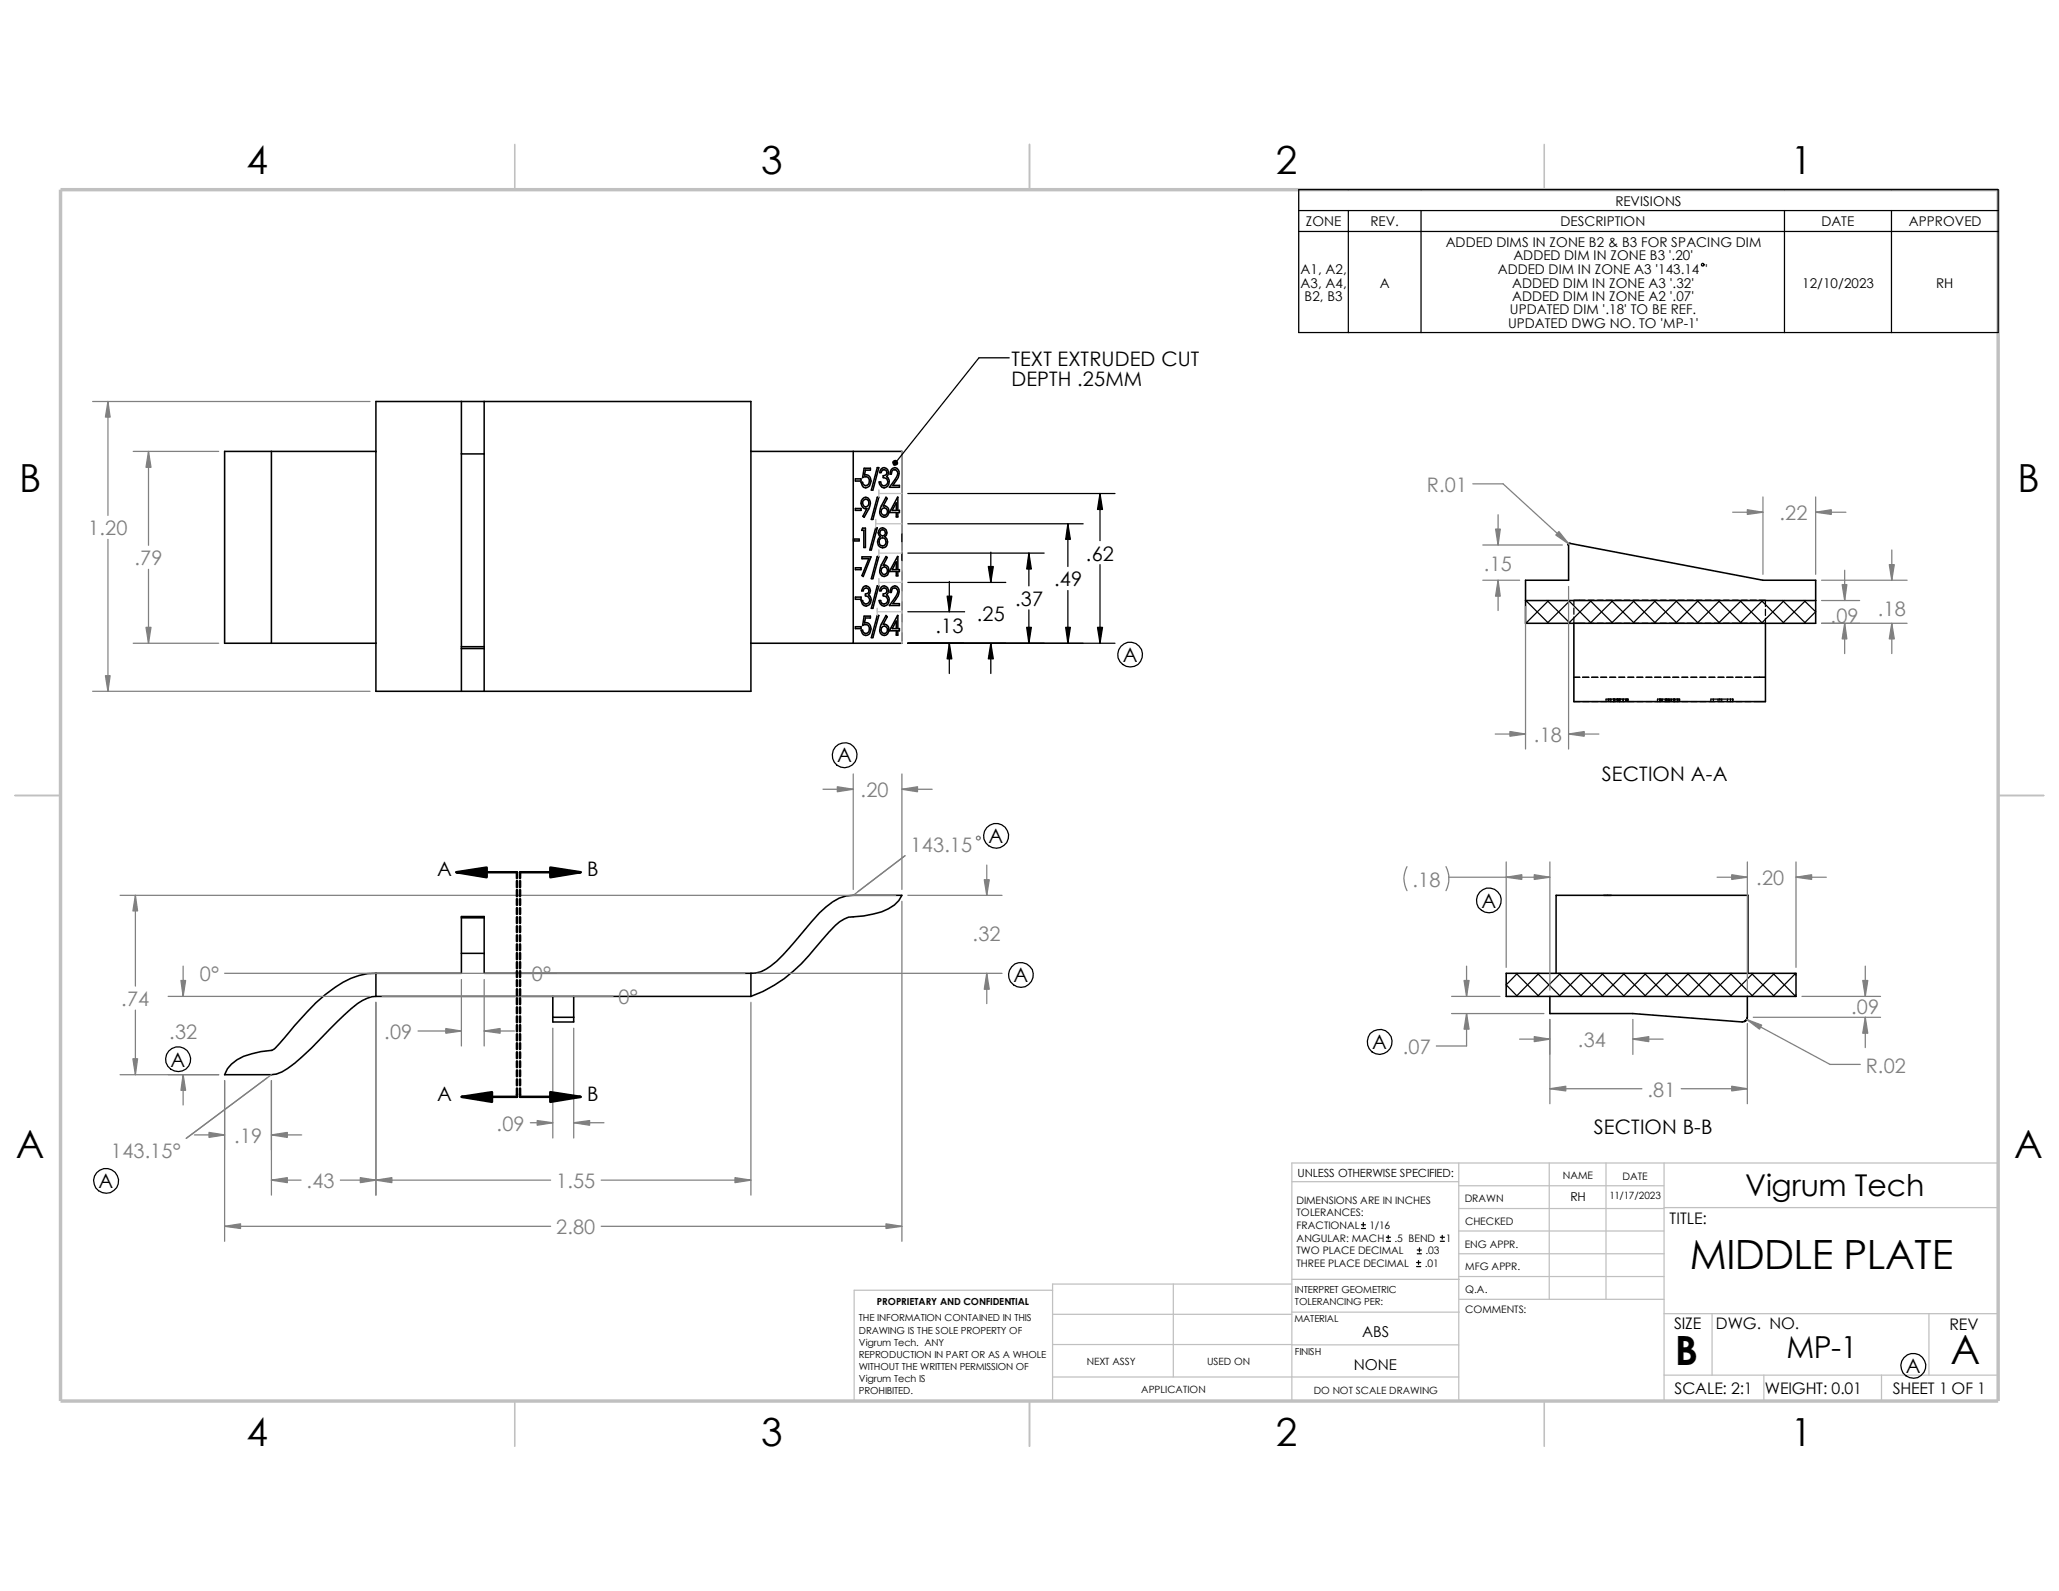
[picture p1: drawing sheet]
<svg xmlns="http://www.w3.org/2000/svg" width="279mm" height="216mm" viewBox="0 0 279 216" stroke-linecap="round" stroke-linejoin="round" font-family="sans-serif">
<g fill="none" stroke="#c0c0c0" stroke-width=".17">
<path d="M118.8 70.5v1.1M118.8 71.1h3.6M119.3 66.5v1M119.3 74.6v.9M119.3 78.5v1M119.3 79h3.1M119.3 75.1h3.1M119.3 67h3.1M122.4 61.3v11M122.4 73.6v1.3M122.4 76.2v11.1M119 82.5v1"/>
<path d="M119 83h3.4M198 157.8v32.3M210.2 157.8v18.5M217.9 157.8v18.5M225.8 157.8v32.3M271.1 157.8h-95.8v32.3M142.8 175.1h-26.9v15M142.8 178.4h32.5M159.2 174.2v12.7M175.3 178.1h22.7M175.3 173.6h22.7M175.3 174.2h-32.5v15.9"/>
<path d="M175.3 160.4h22.7M198 160.9h27.8M198 164h27.8M198 167h27.8M198 173.2h27.8M198 170.1h27.8M198 176.3h27.8M225.8 163.9h45.3M225.8 178.3h45.3M232.3 178.3v8.3M261.7 178.3v8.3M142.8 182.5h32.5"/>
<path d="M142.8 186.9h55.2M175.3 182.5h22.7M225.8 186.6h45.3M239.4 186.6v3.5M255.3 186.6v3.5"/>
</g>
<path d="M69.8 19.6v6.1M139.7 19.6v6.1M209.5 19.6v6.1M2 107.9h6.2M271.1 107.9h6.2M69.8 190.1v6.2M139.7 190.1v6.2M209.5 190.1v6.2" fill="none" stroke="#c0c0c0" stroke-width=".21"/>
<path d="M8.2 25.7h262.9v164.4h-262.9z" fill="none" stroke="#c0c0c0" stroke-width=".47"/>
<g fill="none" stroke="#000" stroke-width=".21">
<path d="M51 54.5h50.9v39.3h-50.9zM62.6 54.5v33.3M65.7 54.5v33.3M36.8 61.3h14.2M36.8 61.3h-6.3v26h6.3M36.8 61.3v26M62.6 61.6h3.1M101.9 61.3h13.9M115.8 61.3v26M115.8 61.3h6.6v26h-6.6M115.8 73.2h.8v.2h-.8zM116.1 77h.7v.3h-.7z"/>
<path d="M116.1 65h.7v.3h-.7zM116.1 69h.7v.3h-.7zM117 75.6h1.2l-1.1 2.6-.1-.1 .9-2.3h-.9zM117.1 67.7l.2-.2a.78 .78 0 0 1 .7 .4 .78 .78 0 0 1 0 .8l-.7 1.5-.2-.1 .5-1.1a.76 .76 0 0 1-.7-.4 .76 .76 0 0 1 .2-.9zM117.1 71.7h.3v2.6h-.2v-2.3h-.3zM117.1 79.7a.64 .64 0 0 1 .9 .1 .64 .64 0 0 1-.1 .9 .86 .86 0 0 1 .3 .9 .86 .86 0 0 1-.7 .7 .8 .8 0 0 1-.7-.8h.3a.51 .51 0 0 0 .7 .4 .51 .51 0 0 0 0-.9l-.4-.1v-.3a.4 .4 0 0 0 .5-.4 .4 .4 0 0 0-.6-.4l-.2 .4h-.2zM117.1 67.9a.47 .47 0 0 1 .7 0 .47 .47 0 0 1 0 .7 .46 .46 0 0 1-.6 0 .46 .46 0 0 1-.1-.7zM117.3 63.5h.8v.3h-.7l-.1 .7a.75 .75 0 0 1 .8 .3 .75 .75 0 0 1 0 .8 .61 .61 0 0 1-.4 .5 .61 .61 0 0 1-.7-.2l-.2-.5h.3a.45 .45 0 0 0 .3 .5 .45 .45 0 0 0 .5-.2 .68 .68 0 0 0-.2-1h-.2l-.4 .1zM118.8 71.6h.2l-.8 3h-.2zM119 75.5h.3l-.9 3h-.2zM119 63.5h.3l-.9 3h-.2zM119 67.5h.3l-.9 3h-.2z"/>
<path d="M119 79.5h.3l-.9 3h-.2zM119.4 71.8a.61 .61 0 0 1 .9 .1 .61 .61 0 0 1-.2 .9 .83 .83 0 0 1 .3 .9 .83 .83 0 0 1-.6 .6 .84 .84 0 0 1-.7-.6 .84 .84 0 0 1 .4-.9 .67 .67 0 0 1-.1-1zM119.5 73a.52 .52 0 0 1 .7 .6 .52 .52 0 0 1-.8 .4 .69 .69 0 0 1 .1-1zM119.6 79.7a.64 .64 0 0 1 .9 .1 .64 .64 0 0 1-.2 .9 .86 .86 0 0 1 .3 .9 .86 .86 0 0 1-.6 .7 .8 .8 0 0 1-.7-.8h.2a.51 .51 0 0 0 .8 .4 .51 .51 0 0 0 0-.9l-.5-.1v-.3a.41 .41 0 0 0 .6-.5 .41 .41 0 0 0-.7-.2l-.2 .3h-.1zM119.6 63.6a.64 .64 0 0 1 .9 .2 .64 .64 0 0 1-.2 .9 .86 .86 0 0 1 .3 .9 .86 .86 0 0 1-.6 .6 .89 .89 0 0 1-.7-.8h.2a.52 .52 0 0 0 .5 .5 .52 .52 0 0 0 .5-.5 .52 .52 0 0 0-.4-.5l-.3-.1v-.2a.41 .41 0 0 0 .6-.5 .41 .41 0 0 0-.7-.2l-.2 .2h-.1zM119.6 77.1a.48 .48 0 0 1 .8 .1 .48 .48 0 0 1-.2 .7 .49 .49 0 0 1-.6-.2 .49 .49 0 0 1 0-.6zM120.2 67.5l.2 .1-.6 1.1h.1a.77 .77 0 0 1 .8 .7 .77 .77 0 0 1-.7 .8 .91 .91 0 0 1-.4-1.5zM120.2 75.5l.2 .1-.6 1.1a.6 .6 0 0 1 .8 .7 .64 .64 0 0 1-.6 .8 .64 .64 0 0 1-.6-.8l.2-.7zM120.9 63.7l.3-.2a.68 .68 0 0 1 .7 .3 .68 .68 0 0 1 .1 .7l-.1 .3-.7 1.1h.8v.2h-1.3l.8-1 .3-.8a.43 .43 0 0 0-.2-.6 .43 .43 0 0 0-.6 .3l-.1 .3h-.1zM120.9 79.8l.3-.2a.68 .68 0 0 1 .7 .2 .68 .68 0 0 1 .1 .8l-.1 .3-.7 1h.8v.3h-1.3l.8-1.1 .3-.8a.43 .43 0 0 0-.2-.5 .43 .43 0 0 0-.6 .2l-.1 .4h-.1zM121.6 68.2v1.1h-.5zM121.6 76.2v1.1h-.5z"/>
<path d="M121.8 75.5v1.8h.2v.3h-.2v.5h-.2v-.5h-.9zM121.8 67.5v1.8h.2v.3h-.2v.5h-.2v-.5h-.9zM212.9 74v4.7h-5.9v5.9h39.4v-5.9h-7.2l-26.2-5h-.1l-.1 .3M36.8 87.3h14.2M62.6 87.8v.2M62.6 87.8h3.1M62.6 88h3.1M62.6 88v5.8M65.7 88v5.8M65.7 87.8v.2M101.9 87.3h13.9M116.1 85h.7v.3h-.7z"/>
<path d="M116.1 81h.7v.3h-.7zM117.3 83.6h.8v.3h-.7l-.1 .6a.75 .75 0 0 1 .8 .3 .75 .75 0 0 1 0 .9 .62 .62 0 0 1-.9 .4l-.4-.6h.3a.45 .45 0 0 0 .3 .5 .45 .45 0 0 0 .5-.3 .68 .68 0 0 0-.2-.9h-.2l-.4 .1zM119 83.5h.3l-.9 3h-.2zM120.2 83.5l.2 .2-.6 1a.71 .71 0 0 1 .7 .3 .71 .71 0 0 1 .1 .8 .61 .61 0 0 1-.8 .4 .61 .61 0 0 1-.4-.7l.2-.8zM121.6 84.3v1h-.5zM121.8 83.5v1.8h.2v.3h-.2v.6h-.2v-.6h-.9zM207 81.5h39.4M239.6 84.6v10.6h-26v-10.6M51 132.1v3.1M51 135.2h50.9M51 132.1a9.1 9.1 0 0 0-5.5 1.9 36.8 36.8 0 0 0-7 6.9l-1.2 1.4-.4 .2a11.3 11.3 0 0 0-4.7 1.3l-.8 .6-.5 .6-.4 .8h6.3a5.3 5.3 0 0 0 3.2-1.5 67.2 67.2 0 0 0 5.8-5.7 15 15 0 0 1 4-3.1l.7-.2 .5-.1M62.6 124.5v7.6h-11.6"/>
<path d="M62.6 129.4h3.1M62.6 124.5h3.1M65.7 124.5v7.6h36.2M65.7 124.5v-.1h-3.1v.1M75 138v.7h2.9v-.7M75 138h2.9M75 135.2v2.8M77.9 135.2v2.8M101.9 132.1v3.1M101.9 132.1a3.9 3.9 0 0 0 2.7-1 26.2 26.2 0 0 0 4.4-4.7 15.5 15.5 0 0 1 4.9-4.5l.9-.3 1-.1h6.6a4.4 4.4 0 0 1-2.8 2.2 16 16 0 0 1-4.5 .8 5.8 5.8 0 0 0-2.6 2l-.9 1a31.9 31.9 0 0 1-5.2 5.3l-2.9 1.7-1.6 .7M204.4 132.1h39.3v3.1h-39.3zM210.3 135.2v2.3h11.3l14.8 1.2 .5-.1 .2-.5v-2.9"/>
<path d="M211.2 132.1v-10.6h26v10.6M217.6 121.5h1.1"/>
<circle cx="119.8" cy="72.3" r=".4"/>
<circle cx="120" cy="69.5" r=".48"/>
<circle cx="120" cy="85.5" r=".48"/>
</g>
<g fill="none" stroke="#000" stroke-width=".17">
<path d="M176.2 25.7h94.9v19.4h-94.9zM176.2 28.6h94.9M176.2 31.4h94.9M183 28.6v16.5M192.8 28.6v16.5M242.1 28.6v16.5M256.7 28.6v16.5M136.9 48.6h-4.1l-11.3 14.2M123.2 79h13.3M123.2 75.1h18.5M123.2 71.1h23.8M123.2 67h28.1"/>
<path d="M128.8 78.9v4.1M134.5 74.9v4.1M139.6 75.1v4.4M144.9 71.1v5.8M149.3 67v6.4M149.3 76.6v10.7M123.2 87.3h28.1M123.2 83h7.7M128.8 87.3v4.1M134.5 87.3v4.1M139.6 82.8v4.5M144.9 80.1v7.2"/>
<path d="M207 84.4l.2 .2M207.1 81.5l3 3.1M207.2 81.5l-.2 .2M209.9 81.5l3.2 3.1M210.1 81.5l-3 3.1M212.9 81.5l3 3.1M213.1 81.5l-3.2 3.1M213.6 91.9h.8M213.6 95.2h.8M213.6 81.5v.6M213.6 82.5v.9M213.6 83.7v.9h1.5"/>
<path d="M213.6 81.4h1.5M214.8 91.9h.8M214.8 95.2h.8M215.5 81.4h.8M215.5 84.6h.8M215.8 81.5l3.1 3.1M215.9 81.5l-3 3.1M216 91.9h.8M216 95.2h.8M216.7 81.4h.9M216.7 84.6h.9M217.2 91.9h.8"/>
<path d="M217.2 95.2h.8M217.9 81.4h.9M217.9 84.6h.9M218.2 94.9h-.3v.3M218.2 95.2v-.3h.8v.3M218.3 94.9v.3M218.4 91.9h.8M218.4 95.2h.8M218.5 94.9v.3M218.6 94.9v.3M218.7 81.5l3.1 3.1M218.9 81.5l-3.1 3.1"/>
<path d="M219.1 94.9h-.1v.3M219.2 95.2v-.3h1.7v.3M219.2 81.4h.8M219.2 84.6h.8M219.4 94.9v.3M219.5 94.9v.3M219.6 94.9v.3M219.7 91.9h.8M219.7 95.2h.8M219.7 94.9v.3M219.8 94.9v.3M220.3 94.9v.3"/>
<path d="M220.4 81.4h.8M220.4 84.6h.8M220.6 94.9v.3M220.7 94.9v.3M220.8 94.9v.3M220.9 94.9v.3M220.9 91.9h.8M220.9 95.2h.8M221.6 81.5l3.1 3.1M221.6 81.4h.8M221.6 84.6h.8M221.8 81.5l-3.1 3.1"/>
<path d="M222.1 91.9h.8M222.1 95.2h.8M222.8 81.4h.8M222.8 84.6h.8M223.4 91.9h.8M223.4 95.2h.8M224.1 81.4h.8M224.1 84.6h.8M224.5 81.5l3.1 3.1M224.5 91.9h.9M224.5 95.2h.9M224.7 81.5l-3.1 3.1"/>
<path d="M224.9 95.2v-.3h3v.3M225.2 94.9v.3M225.3 94.9v.3M225.3 81.4h.8M225.3 84.6h.8M225.5 94.9v.3M225.6 94.9v.3M225.8 91.9h.8M225.8 95.2h.8M226 94.9v.3M226.1 94.9v.3M226.2 94.9v.3"/>
<path d="M226.4 94.9v.3M226.5 94.9v.3M226.5 81.4h.8M226.5 84.6h.8M226.6 94.9v.3M226.7 94.9v.3M226.8 94.9v.3M227 91.9h.8M227 95.2h.8M227.1 94.9v.3M227.2 94.9v.3M227.4 81.5l3.1 3.1"/>
<path d="M227.6 94.9v.3M227.6 81.5l-3.1 3.1M227.7 94.9v.3M227.7 81.4h.9M227.7 84.6h.9M227.8 94.9v.3M228.2 91.9h.8M228.2 95.2h.8M228.9 81.4h.9M228.9 84.6h.9M229.4 91.9h.9M229.4 95.2h.9"/>
<path d="M230.2 81.4h.8M230.2 84.6h.8M230.3 81.5l3.1 3.1M230.5 81.5l-3.1 3.1M230.7 91.9h.8M230.7 95.2h.8M231.4 81.4h.8M231.4 84.6h.8M231.9 91.9h.8M231.9 95.2h.8M232.2 95.2v-.3h3v.3h-.9M232.5 94.9v.3"/>
<path d="M232.6 81.4h.8M232.6 84.6h.8M233.1 91.9h.8M233.1 94.9v.3h.8M233.2 81.5l3.1 3.1h.8M233.4 94.9v.3M233.4 81.5l-3.1 3.1M233.6 94.9v.3M233.8 81.4h.9M233.8 84.6h.9M234.3 91.9h.9M234.4 94.9v.3"/>
<path d="M234.8 94.9v.3M235.1 81.4h.8M235.1 84.6h.8M235.1 94.9v.3M235.5 91.9h.9M235.5 95.2h.9M236.1 81.5l3.1 3.1M236.3 81.4h.8M236.3 81.5l-3.1 3.1M236.8 91.9h.8M236.8 95.2h.8M237.5 81.4h.8"/>
<path d="M237.5 84.6h.8M238 91.9h1.6M238 95.2h1.6M238.7 81.4h.9M239 81.5l3.1 3.1M239.2 81.5l-3.1 3.1M239.6 81.5v.8M239.6 82.7v.8M239.6 83.9v.7h-.9M241.9 81.5l3.1 3.1M242.1 81.5l-3.1 3.1M244.8 81.5l1.6 1.5-1.6 1.6"/>
<path d="M245 81.5l-3.1 3.1M205.7 132.1l3.1 3.1M205.9 132.1l-1.5 1.5 1.5 1.6M208.6 132.1l3.2 3.1M208.8 132.1l-3.1 3.1M211.5 132.1l3.1 3.1M211.8 132.1l-3.2 3.1M214.4 132.1l3.2 3.1M214.6 132.1l-3.1 3.1M217.3 132.1l3.1 3.1M217.6 132.1l-3.2 3.1M220.3 132.1l3.1 3.1"/>
<path d="M220.4 132.1l-3.1 3.1M223.1 132.1l3.2 3.1M223.4 132.1l-3.1 3.1M226.1 132.1l3.1 3.1M226.3 132.1l-3.2 3.1M229 132.1l3.1 3.1M229.2 132.1l-3.1 3.1M231.9 132.1l3.1 3.1M232.1 132.1l-3.1 3.1M234.8 132.1l3.1 3.1M235 132.1l-3.1 3.1M237.7 132.1l3.1 3.1"/>
<path d="M237.9 132.1l-3.1 3.1M240.6 132.1l3.1 3.1M240.8 132.1l-3.1 3.1M243.5 132.1l.2 .2M243.7 132.1l-3.1 3.1M243.7 135l-.2 .2M184.7 166.7h.6M184.7 166.2h.6M185 165.9v.6M188.1 168.4h.6M188.1 167.9h.6M188.4 167.6v.5"/>
<path d="M192.2 171.9h.6M192.2 171.3h.6M192.3 170.1h.6M192.3 169.6h.6M192.5 171.1v.5M192.6 169.3v.6M195.5 168.4h.5M195.5 167.9h.5M195.7 167.6v.5"/>
<circle cx="231" cy="35.9" r=".18"/>
<circle cx="153.4" cy="88.8" r="1.68"/>
<circle cx="114.6" cy="102.5" r="1.69"/>
<circle cx="135.2" cy="113.4" r="1.69"/>
<circle cx="138.5" cy="132.3" r="1.68"/>
<circle cx="202" cy="122.2" r="1.68"/>
<circle cx="24.2" cy="143.7" r="1.69"/>
<circle cx="187.2" cy="141.4" r="1.69"/>
<circle cx="14.4" cy="160.2" r="1.69"/>
<circle cx="259.6" cy="185.3" r="1.69"/>
</g>
<g fill="#000" stroke="#000" stroke-width=".17">
<path d="M134.1 76.9h.7l-.3 2.1zM139.6 75.1l.4 2.1h-.7zM144.9 71.1l.3 2.1h-.6zM149.3 67l.3 2.1h-.7zM128.8 87.3l.4 2.1h-.7zM128.5 80.9h.7l-.4 2.1zM134.5 87.3l.3 2.1h-.7zM139.3 85.1h.7l-.4 2.2zM144.6 85.1h.6l-.3 2.2zM148.9 85.1h.7l-.3 2.2z"/>
<path d="M121.2 62.6a.33 .33 0 0 1 .5-.1 .33 .33 0 0 1 0 .5 .33 .33 0 0 1-.4 .1l.2-.3-.2 .3-.1-.3z" fill-rule="evenodd"/>
</g>
<g fill="none" stroke="#808080" stroke-width=".17">
<path d="M12.6 54.5h37.6M14.6 54.5v15.4M14.6 73.2v20.6M18.1 61.3h11.6M20.2 61.3v12.7M20.2 77.3v10M199.9 65.7h4.1l8.9 8.1M201.2 78.7h5M201.2 74h10.8M203.3 69.8v4.2M203.3 78.7v4.1M212.9 79.6v22"/>
<path d="M235.1 69.5h4.1M239.2 67.4v10.5M246.4 69.5h4.1M246.4 67.4v10.5M247.2 78.7h11.6M250.3 77.4v4.1M256.7 74.6v4.1M12.6 93.8h37.6M18.1 87.3h11.6M202.9 99.6h4.1M207 82.3v19.3M212.9 99.6h4.1"/>
<path d="M247.2 81.5h5.1M247.2 84.6h11.6M250.3 84.6v4.1M256.7 84.6v4.1M111.7 107.1h4.1M115.8 105v15.7M122.4 105v15.7M122.4 107.1h4.1M133.9 117.4v4.1M190.9 117.6a3.3 3.3 0 0 0 0 3.3M196.2 117.6a3.7 3.7 0 0 1 0 3.3M196.6 119h13.7"/>
<path d="M204.4 117v14.3M210.3 117v17.4M233 119h4.1M237.1 117v17.4M243.7 119h4.1M243.7 117v14.3M16.3 121.5h105.2M18.4 121.5v12.3M18.4 137.1v8.7M22.8 135.2h27.4M24.8 131.1v4.1M30.5 132.1h70.5"/>
<path d="M51 136v26.2M51.9 135.2h31.3M56.7 139.9h5.9M62.6 132.9v9M65.7 132.9v9M65.7 139.9h4.1M75 139.5v14.9M77.9 139.5v14.9M101.9 136v26.2M102.7 132.1h33.3M116.4 121l6.4-4.9-7 5.4M122.4 122.3v46.1"/>
<path d="M123.2 121.5h12.8M133.9 132.1v4.1M197 135.2h6.5M197 137.5h12.5M199 137.5v4.4h-4.1M199 131.1v4.1M210.3 138.3v11.5M221.6 138.3v4.8M237 138.3l11.3 6.1h4.1M237.1 138.9v10.9M237.9 138h17.3M244.5 135.2h10.7"/>
<path d="M253.1 131.1v4.1M253.1 138v4.2M16.3 145.8h13.4M24.8 145.8v4.1M26.4 154h4.1M30.5 146.6v21.8M36.8 145.8l-11.5 8.7M36.8 146.6v15.6M36.8 154h4.1M72 152.4h3M77.9 152.4h4.1M206.2 141h4.1"/>
<path d="M210.3 147.7h12.5M221.6 141h4.1M228.1 147.7h9M30.5 166.4h44.2M36.8 160.1h4.1M46.2 160.1h28.5M81.6 166.4h40.8M81.6 160.1h20.3"/>
<circle cx="132.8" cy="113.7" r=".25"/>
</g>
<g fill="#808080" stroke="#808080" stroke-width=".17">
<path d="M246.4 69.5l2.1-.3v.6z"/>
<path d="M237.1 69.2l2.1 .3-2.1 .3z"/>
<path d="M250.3 84.6l.3 2.1h-.6z"/>
<path d="M256.7 84.6l.3 2.1h-.6z"/>
<path d="M212.9 99.6l2.1-.3v.6z"/>
<path d="M211.5 72.1l1.4 1.7-1.8-1.2z"/>
<path d="M204.9 99.3l2.1 .3-2.1 .3z"/>
<path d="M256.4 76.6h.6l-.3 2.1z"/>
<path d="M250 79.3h.6l-.3 2.2z"/>
<path d="M202.9 71.8h.7l-.3 2.2z"/>
<path d="M203.3 78.7l.3 2.2h-.7z"/>
<path d="M14.3 91.7h.6l-.3 2.1z"/>
<path d="M14.6 54.5l.3 2.1h-.6z"/>
<path d="M19.8 85.1h.7l-.3 2.2z"/>
<path d="M20.2 61.3l.3 2.1h-.7z"/>
<path d="M36.8 154l2.2-.3v.6z"/>
<path d="M28.4 153.7l2.1 .3-2.1 .3z"/>
<path d="M30.5 166.4l2.1-.3v.6z"/>
<path d="M120.2 166.1l2.2 .3-2.2 .3z"/>
<path d="M24.6 133.1h.6l-.4 2.1z"/>
<path d="M24.8 145.8l.4 2.2h-.6z"/>
<path d="M133.6 119.4h.6l-.3 2.1z"/>
<path d="M133.9 132.1l.3 2.1h-.6z"/>
<path d="M77.9 152.4l2.1-.3v.6z"/>
<path d="M72.9 152.1l2.1 .3-2.1 .3z"/>
<path d="M60.5 139.6l2.1 .3-2.1 .3z"/>
<path d="M65.7 139.9l2.2-.3v.6z"/>
<path d="M51 160.1l2.2-.3v.7z"/>
<path d="M99.7 159.8l2.2 .3-2.2 .4z"/>
<path d="M18 143.7h.7l-.3 2.1z"/>
<path d="M18.4 121.5l.3 2.1h-.7z"/>
<path d="M36.8 160.1l2.2-.3v.7z"/>
<path d="M48.9 159.8l2.1 .3-2.1 .4z"/>
<path d="M122.4 107.1l2.1-.3v.6z"/>
<path d="M113.6 106.8l2.2 .3-2.2 .3z"/>
<path d="M243.7 119l2.1-.3v.6z"/>
<path d="M235 118.7l2.1 .3-2.1 .3z"/>
<path d="M208.2 118.7l2.1 .3-2.1 .3z"/>
<path d="M208.2 140.7l2.1 .3-2.1 .4z"/>
<path d="M204.4 119l2.1-.3v.6z"/>
<path d="M221.6 141l2.1-.3v.7z"/>
<path d="M235 147.4l2.1 .3-2.1 .3z"/>
<path d="M237 138.3l2.1 .8-.3 .6z"/>
<path d="M252.8 133.1h.6l-.3 2.1z"/>
<path d="M253.1 138l.3 2.2h-.6z"/>
<path d="M210.3 147.7l2.2-.3v.6z"/>
<path d="M199 137.5l.3 2.2h-.6z"/>
<path d="M198.7 133.1h.6l-.3 2.1z"/>
</g>
<path d="M61.9 118.4l4.1-.7v1.3zM74.7 117.7l4.1 .7-4.1 .6zM62.7 148.8l4.1-.6v1.3zM74.7 148.2l4.1 .6-4.1 .7z" fill="#000" stroke="#000" stroke-width=".34"/>
<g fill="none" stroke="#000" stroke-width=".34">
<path d="M61.9 118.4h8.2v.8M70.1 119.5v.9M70.6 119.5v.9M78.8 118.4h-8.2v.8M70.1 120.8v.8M70.1 122v.8M70.1 123.2v.8M70.1 124.5v.8M70.1 125.7v.8M70.1 126.9v.8M70.1 128.1v.8M70.1 129.3v.9"/>
<path d="M70.1 130.6v.8M70.1 131.8v.8M70.1 133v.8M70.1 134.2v.8M70.1 135.5v.8M70.1 136.7v.8M70.1 137.9v.8M70.1 139.1v.9M70.6 120.8v.8M70.6 122v.8M70.6 123.2v.8M70.6 124.5v.8"/>
<path d="M70.6 125.7v.8M70.6 126.9v.8M70.6 128.1v.8M70.6 129.3v.9M70.6 130.6v.8M70.6 131.8v.8M70.6 133v.8M70.6 134.2v.8M70.6 135.5v.8M70.6 136.7v.8M70.6 137.9v.8M70.6 139.1v.9"/>
<path d="M70.1 147.7v1.1h-7.4M70.1 140.3v.9M70.1 141.6v.8M70.1 142.8v.8M70.1 144v.8M70.1 145.2v.8M70.1 146.5v.8M70.6 147.7v1.1h8.2M70.6 140.3v.9M70.6 141.6v.8M70.6 142.8v.8M70.6 144v.8"/>
<path d="M70.6 145.2v.8M70.6 146.5v.8"/>
</g>
<g font-size="5.5">
<text x="229.3" y="172.3">MIDDLE PLATE</text>
<text x="227.3" y="185.2">B</text>
<text x="264.7" y="185.1">A</text>
</g>
<g font-size="5.3">
<text x="33.4" y="23.7">4</text>
<text x="103.3" y="23.7">3</text>
<text x="173.1" y="23.7">2</text>
<text x="243" y="23.7">1</text>
<text x="2.6" y="66.8">B</text>
<text x="273.8" y="66.8">B</text>
<text x="2.2" y="157.2">A</text>
<text x="273.3" y="157.2">A</text>
<text x="33.4" y="196.2">4</text>
<text x="103.3" y="196.2">3</text>
<text x="173.1" y="196.2">2</text>
<text x="243" y="196.2">1</text>
</g>
<g font-size="4.1">
<text x="236.8" y="162.3">Vigrum Tech</text>
<text x="242.4" y="184.2">MP-1</text>
</g>
<g font-size="2.7">
<text x="137.2" y="49.7">TEXT EXTRUDED CUT</text>
<text x="137.2" y="52.4">DEPTH .25MM</text>
<text x="147.4" y="76.1">.62</text>
<text x="137.7" y="82.2">.37</text>
<text x="143" y="79.6">.49</text>
<text x="126.9" y="85.9">.13</text>
<text x="132.5" y="84.2">.25</text>
<text x="152.4" y="89.8">A</text>
<text x="113.6" y="103.5">A</text>
<text x="217.4" y="105.9">SECTION A-A</text>
<text x="59.3" y="118.9">A</text>
<text x="79.7" y="118.9">B</text>
<text x="134.2" y="114.4">A</text>
<text x="201" y="123.2">A</text>
<text x="137.5" y="133.3">A</text>
<text x="186.2" y="142.4">A</text>
<text x="23.2" y="144.7">A</text>
<text x="59.3" y="149.4">A</text>
<text x="79.7" y="149.4">B</text>
<text x="216.3" y="153.8">SECTION B-B</text>
<text x="13.4" y="161.2">A</text>
<text x="258.6" y="186.4">A</text>
</g>
<g font-size="2.7" fill="#808080">
<text x="193.6" y="66.7">R.01</text>
<text x="241.5" y="70.6">.22</text>
<text x="12" y="72.6">1.20</text>
<text x="18.2" y="76.7">.79</text>
<text x="201.4" y="77.5">.15</text>
<text x="254.8" y="83.7">.18</text>
<text x="248.4" y="84.5">.09</text>
<text x="208.1" y="100.7">.18</text>
<text x="116.8" y="108.2">.20</text>
<text x="123.6" y="115.6">143.15</text>
<text x="191.7" y="120.3">.18</text>
<text x="238.3" y="120.1">.20</text>
<text x="132" y="127.6">.32</text>
<text x="16.5" y="136.5">.74</text>
<text x="27.1" y="133.2">0°</text>
<text x="72.2" y="133.2">0°</text>
<text x="83.9" y="136.3">0°</text>
<text x="251.2" y="137.7">.09</text>
<text x="23" y="141">.32</text>
<text x="52.1" y="141">.09</text>
<text x="190.4" y="143">.07</text>
<text x="214.1" y="142.1">.34</text>
<text x="223.6" y="148.8">.81</text>
<text x="253.2" y="145.5">R.02</text>
<text x="31.8" y="155.1">.19</text>
<text x="67.4" y="153.5">.09</text>
<text x="15.1" y="157.2">143.15°</text>
<text x="41.6" y="161.2">.43</text>
<text x="75.5" y="161.2">1.55</text>
<text x="75.5" y="167.5">2.80</text>
</g>
<g font-size="2.2">
<text x="226.6" y="166.1">TITLE:</text>
<text x="227.2" y="180.4">SIZE</text>
<text x="232.8" y="180.4">DWG. NO.</text>
<text x="264.5" y="180.5">REV</text>
<text x="227.2" y="189.2">SCALE: 2:1</text>
<text x="239.5" y="189.2">WEIGHT: 0.01</text>
<text x="256.8" y="189.1">SHEET 1 OF 1</text>
</g>
<g font-size="2">
<text x="183.7" y="185.8">NONE</text>
<text x="184.8" y="181.5">ABS</text>
</g>
<g font-size="1.8">
<text x="219.2" y="27.9">REVISIONS</text>
<text x="177.2" y="30.7">ZONE</text>
<text x="186" y="30.7">REV.</text>
<text x="196.2" y="33.5">ADDED DIMS IN ZONE B2 &amp; B3 FOR SPACING DIM</text>
<text x="205.4" y="35.3">ADDED DIM IN ZONE B3 '.20'</text>
<text x="211.8" y="30.7">DESCRIPTION</text>
<text x="247.2" y="30.7">DATE</text>
<text x="259" y="30.7">APPROVED</text>
<text x="176.5" y="37.2">A1, A2,</text>
<text x="176.5" y="39">A3, A4,</text>
<text x="177" y="40.9">B2, B3</text>
<text x="187.2" y="39">A</text>
<text x="203.2" y="37.2">ADDED DIM IN ZONE A3 '143.14 '</text>
<text x="205.2" y="39">ADDED DIM IN ZONE A3 '.32'</text>
<text x="205.2" y="40.9">ADDED DIM IN ZONE A2 '.07'</text>
<text x="244.6" y="39">12/10/2023</text>
<text x="262.7" y="39">RH</text>
<text x="204.6" y="44.5">UPDATED DWG NO. TO 'MP-1'</text>
<text x="204.9" y="42.7">UPDATED DIM '.18' TO BE REF.</text>
</g>
<text font-size="1.7" x="213.1" y="163">RH</text>
<text font-size="1.5" x="176.1" y="159.7">UNLESS OTHERWISE SPECIFIED:</text>
<g font-size="1.4">
<text x="212.1" y="160">NAME</text>
<text x="220.2" y="160.1">DATE</text>
<text x="175.9" y="163.4">DIMENSIONS ARE IN INCHES</text>
<text x="175.9" y="165.1">TOLERANCES:</text>
<text x="175.9" y="166.8">FRACTIONAL</text>
<text x="185.8" y="166.8">1/16</text>
<text x="198.8" y="163.1">DRAWN</text>
<text x="198.8" y="166.3">CHECKED</text>
<text x="218.4" y="162.7">11/17/2023</text>
<text x="175.9" y="170.2">TWO PLACE DECIMAL</text>
<text x="175.9" y="171.9">THREE PLACE DECIMAL</text>
<text x="175.9" y="168.5">ANGULAR: MACH</text>
<text x="189.2" y="168.5">.5 BEND</text>
<text x="193.3" y="171.9">.01</text>
<text x="193.4" y="170.2">.03</text>
<text x="196.2" y="168.5">1</text>
<text x="198.8" y="169.3">ENG APPR.</text>
<text x="198.8" y="172.4">MFG APPR.</text>
<text x="198.8" y="178.1">COMMENTS:</text>
<text x="198.8" y="175.4">Q.A.</text>
<text x="147.5" y="185.3">NEXT ASSY</text>
<text x="163.8" y="185.3">USED ON</text>
<text x="154.9" y="189.1">APPLICATION</text>
<text x="178.3" y="189.1">DO NOT SCALE DRAWING</text>
</g>
<g font-size="1.3">
<text x="116.5" y="179.3">THE INFORMATION CONTAINED IN THIS</text>
<text x="119" y="177">PROPRIETARY AND CONFIDENTIAL</text>
<text x="175.6" y="179.5">MATERIAL</text>
<text x="175.7" y="175.5">INTERPRET GEOMETRIC</text>
<text x="175.7" y="177.1">TOLERANCING PER:</text>
<text x="116.5" y="181">DRAWING IS THE SOLE PROPERTY OF</text>
<text x="116.5" y="182.6">Vigrum Tech. ANY</text>
<text x="116.5" y="184.2">REPRODUCTION IN PART OR AS A WHOLE</text>
<text x="116.5" y="185.9">WITHOUT THE WRITTEN PERMISSION OF</text>
<text x="175.7" y="183.9">FINISH</text>
<text x="116.5" y="187.5">Vigrum Tech IS</text>
<text x="116.5" y="189.1">PROHIBITED.</text>
</g>
</svg>
